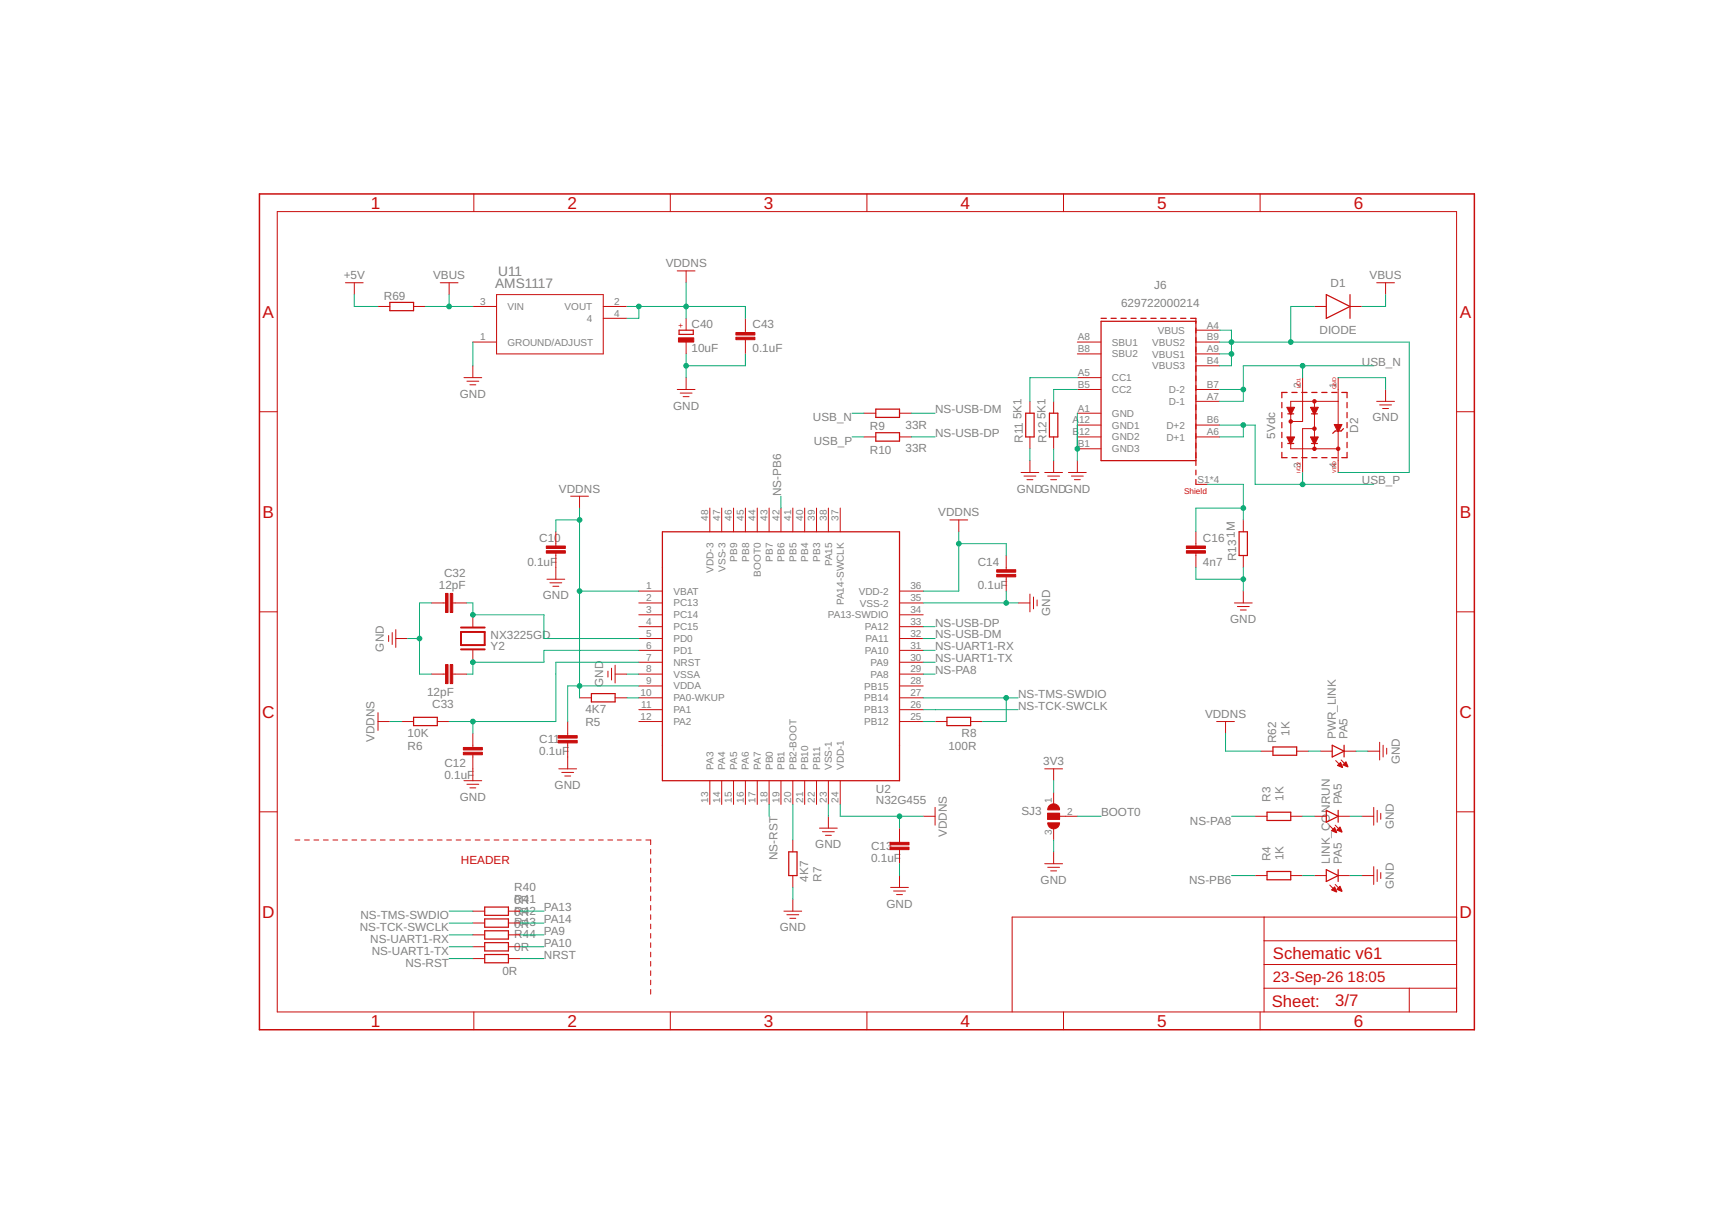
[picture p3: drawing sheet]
<svg xmlns="http://www.w3.org/2000/svg" width="297mm" height="210mm" viewBox="0 0 297 210" stroke-linecap="round" stroke-linejoin="round" font-family="sans-serif">
<g fill="none" stroke="#c90d0c" stroke-width=".17">
<path d="M47.5 36.3h202.2v137.1h-202.2zM81.2 33.2v3.1M114.9 33.2v3.1M148.6 33.2v3.1M182.3 33.2v3.1M216 33.2v3.1M59.2 48.5h3.1M60.7 48.5v2M64.8 52.5h2M70.9 52.5h2M75.5 48.5h3M77 48.5v2"/>
<path d="M81 58.6h4.1M81 52.5h4.1M85.1 50.5h18.3v10.1h-18.3zM103.4 52.5h4.1M103.4 54.5h4.1M116.1 46.4h3M117.6 46.4v2.1M117.6 54.5v2.1M117.6 58.6v2M127.8 54.5v2.5M127.8 58.2v2.4M184.7 58.6h4"/>
<path d="M205 56.6h4M205 58.6h4M225.3 52.5h2M231.4 52.5h2M236 48.5h3M237.5 48.5v2M44.5 70.5h3M79.5 64.7h3.1M80 65.3h2.1M80.5 65.9h1.1M81 62.7v2M116.1 66.7h3"/>
<path d="M116.6 67.4h2M117.1 68h1M117.6 64.7v2M148.1 70.8h2M148.1 74.9h2M154.2 70.8h2M154.2 74.9h2M176.5 68.8v2M176.5 74.9v2M176.5 78.9v2.1M180.6 68.8v2M180.6 74.9v2"/>
<path d="M180.6 78.9v2.1M184.7 70.8h4M184.7 74.9h4M184.7 76.9h4M184.7 64.7h4M184.7 60.6h4M184.7 72.8h4M184.7 66.7h4M184.7 78.9v2.1M205 74.9h4M205 68.8h4M205 60.6h4"/>
<path d="M205 72.8h4M205 66.7h4M205 62.7h4M221.2 70.9v4M221.2 76v.9h8.2M223.3 64.7v7.5h-2.1M225.3 73.4h-2v7.6M225.3 68.8v1M225.3 70.8v4.1M225.3 75.9v1M229.4 64.7v16.3M229.4 68.8h-8.2v1"/>
<path d="M236 68.8h3M236.5 69.4h2M237 70h1M237.5 66.7v2.1M249.7 70.5h3M93.7 99.3h3.1M94.3 99.9h2M95.3 91.1v2.5M95.3 94.8v4.5M97.8 85h3.1M99.3 85v2.1M121.7 87.1v4"/>
<path d="M123.7 87.1v4M125.7 87.1v4M127.8 87.1v4M129.8 87.1v4M131.8 87.1v4M133.9 87.1v4M135.9 87.1v4M137.9 87.1v4M140 87.1v4M142 87.1v4M144 87.1v4M162.8 89.1h3.1"/>
<path d="M164.3 89.1v2M172.5 95.2v2.4M172.5 98.8v2.5M175 81h3.1M175.5 81.6h2M176 82.2h1M179.1 81h3M179.6 81.6h2M180.1 82.2h1M183.1 81h3.1M183.6 81.6h2.1M184.1 82.2h1.1"/>
<path d="M205 91.1v2.5M205 94.8v2.4M205 83h2M213.1 89.1v2M213.1 95.2v2M44.5 104.8h3M66.6 108.9v1M67.2 108.4v2M67.8 109.4h2.1M67.8 107.9v3M73.9 103.3h2.5M73.9 115.5h2.5"/>
<path d="M77.6 103.3h2.4M77.6 115.5h2.4M81 105.3v2.1M81 111.4v2.1M94.8 100.5h1M99.3 119.6h2.1M104.2 115v1M104.8 114.5v2M105.4 115.5h2.1M105.4 119.6h2.1M105.4 114v3M109.5 101.3h4"/>
<path d="M109.5 103.3h4M109.5 105.3h4M109.5 107.4h4M109.5 109.4h4M109.5 111.4h4M109.5 113.5h4M109.5 115.5h4M109.5 117.5h4M109.5 119.6h4M154.2 101.3h4M154.2 103.3h4M154.2 105.3h4"/>
<path d="M154.2 107.4h4M154.2 109.4h4M154.2 111.4h4M154.2 113.5h4M154.2 115.5h4M154.2 117.5h4M154.2 119.6h4M174.5 103.3h2M176.5 101.8v3M177.1 102.3v2M177.8 102.8v1M211.6 103.3h3"/>
<path d="M212.1 103.9h2M212.6 104.5h1M213.1 101.3v2M249.7 104.8h3M44.5 139.1h3M64.8 123.6h2M64.8 122.1v3.1M68.9 123.6h2M75 123.6h2M79.5 133.8h3.1M80 134.4h2.1M80.5 135h1.1"/>
<path d="M81 125.7v2.4M81 129.3v4.5M95.8 131.7h3M96.3 132.4h2M96.8 133h1M97.3 123.6v2.5M97.3 127.3v4.4M109.5 121.6h4M109.5 123.6h4M121.7 133.8v4M123.7 133.8v4M125.7 133.8v4"/>
<path d="M127.8 133.8v4M129.8 133.8v4M131.8 133.8v4M133.9 133.8v4M135.9 133.8v4M137.9 133.8v4M140 133.8v4M142 133.8v4M142 139.9v2M144 133.8v4M154.2 121.6h4M154.2 123.6h4"/>
<path d="M158.2 139.9h2.1M160.3 123.6h2M160.3 138.3v3.1M166.4 123.6h2M179.1 131.7h3M179.6 139.4h2v1h-2zM180.6 131.7v2.1M180.6 135.8v2M181.6 139.9h3.1M208.5 123.6h3.1M210.1 123.6v2.1M215.1 139.9h2.1"/>
<path d="M216.2 128.7h2M221.2 139.9h2.1M222.2 128.7h2.1M225.3 139.9h2M226.3 128.7h2M228.9 130.3l1.2 1.1M229.4 139.9h2M229.9 130.2l1.1 1.1M230.4 128.7h2M233.4 139.9h2.1M234.4 128.7h2.1M235.5 138.3v3.1"/>
<path d="M236.1 138.9v2M236.5 127.2v3M236.7 139.4v1M237.1 127.7v2M237.7 128.2v1M249.7 139.1h3M50.6 143.9h.8M52.2 143.9h.8M53.8 143.9h.8M55.4 143.9h.9M57.1 143.9h.8M58.7 143.9h.8"/>
<path d="M60.3 143.9h.9M61.9 143.9h.9M63.6 143.9h.8M65.2 143.9h.8M66.8 143.9h.8M68.4 143.9h.9M70.1 143.9h.8M71.7 143.9h.8M73.3 143.9h.8M75 143.9h.8M76.6 143.9h.8M78.2 143.9h.8"/>
<path d="M79.8 143.9h.8M81 156.1h2.1M81 158.2h2.1M81.4 143.9h.9M83.1 143.9h.8M84.7 143.9h.8M86.3 143.9h.8M87.1 156.1h2.1M87.1 158.2h2.1M87.9 143.9h.9M89.6 143.9h.8M91.2 143.9h.8"/>
<path d="M92.8 143.9h.8M94.4 143.9h.9M96.1 143.9h.8M97.7 143.9h.8M99.3 143.9h.8M100.9 143.9h.9M102.6 143.9h.8M104.2 143.9h.8M105.8 143.9h.8M107.4 143.9h.9M109.1 143.9h.8M110.7 143.9h.8v.8"/>
<path d="M111.5 145.5v.8M111.5 147.2v.7M111.5 148.7v.8M111.5 150.3v.9M111.5 151.9v.8M111.5 153.5v.8M111.5 155.2v.8M111.5 156.7v.8M111.5 158.3v.9M111.5 160v.7M134.4 156.1h3M134.9 156.7h2"/>
<path d="M135.4 157.4h1M135.9 143.9v2.1M135.9 150v2.1M135.9 154.1v2M140.5 141.9h3M141 142.5h2M141.5 143.1h1M152.7 152.1h3M153.2 152.7h2M153.7 153.3h1M154.2 141.9v2.5M154.2 145.6v2.4"/>
<path d="M154.2 150v2.1M179.1 148h3M179.6 148.6h2M180.1 149.2h1M180.6 141.9v2M180.6 146v2M215.1 150h2.1M216.7 157.1v16.3M221.2 150h2.1M225.3 150h2M227.9 141.5l1.1 1.1M227.9 151.7l1.1 1.1"/>
<path d="M228.9 141.4l1.1 1.1M228.9 151.6l1.1 1.1M229.4 150h2M233.4 150h2.1M235.5 148.5v3.1M236.1 149v2M236.7 149.5v1M249.7 157.1h-76.2v16.3M81 160.2h2.1M81 162.2h2.1M81 164.3h2.1M81.2 173.4v3"/>
<path d="M87.1 160.2h2.1M87.1 162.2h2.1M87.1 164.3h2.1M111.5 161.5v.8M111.5 163.2v.8M111.5 164.7v.8M111.5 166.3v.9M111.5 168v.7M111.5 169.5v.8M114.9 173.4v3M148.6 173.4v3M182.3 173.4v3"/>
<path d="M216 173.4v3M216.7 169.3h33M216.7 165.3h33M216.7 161.2h33M241.6 169.3v4.1"/>
</g>
<path d="M44.5 33.2h208.2v143.2h-208.2z" fill="none" stroke="#c90d0c" stroke-width=".25"/>
<g fill="none" stroke="#c90d0c" stroke-width=".21">
<path d="M66.8 51.8h4.1v1.4h-4.1zM116.4 56.6h2.4v.7h-2.4zM188.7 54.5h.9M190.4 54.5h.9M192.1 54.5h.9M193.8 54.5h.9M195.5 54.5h.9M197.3 54.5h.9M198.9 54.5h1M200.7 54.5h.9M202.4 54.5h.9M204.1 54.5h.9v25.3"/>
<path d="M205 55.1h-16.3v23.8h16.3M227.3 50.5l4.1 2-4.1 2zM231.4 50.5v4M150.1 70.1h4.1v1.4h-4.1zM150.1 74.1h4.1v1.5h-4.1zM175.8 70.8h1.4v4.1h-1.4zM179.9 70.8h1.4v4.1h-1.4zM219.7 77.5v.9h.9M219.7 69v.9M219.7 70.7v.9M219.7 72.4v.9M219.7 74.1v.9"/>
<path d="M219.7 75.8v.9M220.6 67.2h-.9v1M220.7 76h1M220.7 70.9h1M221.4 78.4h.9M221.4 67.2h.9M223.1 78.4h.9M223.1 67.2h.9M224.8 76h1M224.8 70.9h1M224.8 78.4h.9M224.8 67.2h.9"/>
<path d="M226.5 78.4h1M226.5 67.2h1M228.3 78.4h.9M228.3 67.2h.9M230 67.2h.9v1M230.3 73.4l-.4 .5h-1l-.5 .4M230.9 77.5v.9h-.9M230.9 69v.9M230.9 70.7v.9M230.9 72.4v.9M230.9 74.1v.9M230.9 75.8v.9"/>
<path d="M113.5 91.1h40.7v42.7h-40.7zM205 80.6v.8M205 82.2v.8M212.4 91.1h1.4v4.1h-1.4zM101.4 118.9h4v1.4h-4zM70.9 122.9h4.1v1.4h-4.1zM162.3 122.9h4.1v1.4h-4.1zM217.2 139.2h4v1.4h-4zM218.2 128h4v1.4h-4zM227.3 138.9l2.1 1-2.1 1zM228.3 127.7l2.1 1-2.1 1zM229.4 138.9v2"/>
<path d="M230.4 127.7v2M83.1 155.4h4v1.4h-4zM83.1 157.5h4v1.4h-4zM83.1 159.5h4v1.4h-4zM135.2 146h1.4v4h-1.4zM217.2 149.3h4v1.4h-4zM227.3 149l2.1 1-2.1 1zM229.4 149v2M83.1 161.5h4v1.4h-4zM83.1 163.6h4v1.4h-4z"/>
</g>
<g fill="#c90d0c" stroke="#c90d0c" stroke-width=".17">
<path d="M228.2 142.3l.6-.5 .3 .8z" fill-rule="evenodd"/>
<path d="M229.1 142.2l.6-.5 .3 .8z" fill-rule="evenodd"/>
<path d="M228.2 152.5l.6-.5 .3 .8z" fill-rule="evenodd"/>
<path d="M229.1 152.4l.6-.5 .3 .8z" fill-rule="evenodd"/>
<path d="M228.7 72.7h1.3l-.6 1.3h-.1z" fill-rule="evenodd"/>
<path d="M224.6 74.9h1.4l-.6 1.2h-.2z" fill-rule="evenodd"/>
<path d="M220.6 74.9h1.3l-.6 1.2h-.1z" fill-rule="evenodd"/>
<path d="M224.6 69.8h1.4l-.6 1.2h-.2z" fill-rule="evenodd"/>
<path d="M220.6 69.8h1.3l-.6 1.2h-.1z" fill-rule="evenodd"/>
<path d="M179.6 141h2a1.02 1.02 0 0 1-1 1 1.02 1.02 0 0 1-1-1z" fill-rule="evenodd"/>
<path d="M179.8 138.1a1.02 1.02 0 0 1 1.1-.3 1.02 1.02 0 0 1 .7 1h-2z" fill-rule="evenodd"/>
<path d="M229.2 131.2l.6-.6 .3 .9z" fill-rule="evenodd"/>
<path d="M230.2 131.1l.5-.6 .4 .9z" fill-rule="evenodd"/>
<circle cx="225.3" cy="68.8" r=".3"/>
<circle cx="229.4" cy="76.9" r=".3"/>
<circle cx="221.2" cy="72.2" r=".3"/>
<circle cx="225.3" cy="73.4" r=".3"/>
<circle cx="225.3" cy="76.9" r=".3"/>
</g>
<g fill="#c90d0c" stroke="#c90d0c" stroke-width=".17">
<path d="M93.6 94.4h3.3v.4h-3.3z"/>
<path d="M93.6 93.6h3.3v.4h-3.3z"/>
<path d="M95.7 126.9h3.2v.4h-3.2z"/>
<path d="M95.7 126h3.2v.5h-3.2z"/>
<path d="M79.4 128.9h3.3v.4h-3.3z"/>
<path d="M79.4 128.1h3.3v.4h-3.3z"/>
<path d="M152.5 145.2h3.3v.4h-3.3z"/>
<path d="M152.5 144.3h3.3v.5h-3.3z"/>
<path d="M170.8 98.4h3.3v.4h-3.3z"/>
<path d="M170.8 97.6h3.3v.4h-3.3z"/>
<path d="M203.3 94.4h3.3v.4h-3.3z"/>
<path d="M203.3 93.6h3.3v.4h-3.3z"/>
<path d="M77.2 101.7h.4v3.2h-.4z"/>
<path d="M76.4 101.7h.4v3.2h-.4z"/>
<path d="M77.2 113.9h.4v3.2h-.4z"/>
<path d="M76.4 113.9h.4v3.2h-.4z"/>
<path d="M179.6 139.4h2v1h-2z"/>
<path d="M116.3 57.9h2.6v.7h-2.6z"/>
<path d="M126.1 57.8h3.3v.4h-3.3z"/>
<path d="M126.1 57h3.3v.4h-3.3z"/>
</g>
<path d="M79 108.3h4.1v2.2h-4.1zM79 107.5h4.1M79 111.3h4.1" fill="none" stroke="#c90d0c" stroke-width=".34"/>
<g fill="none" stroke="#0dab76" stroke-width=".17">
<path d="M60.7 50.5v2h4.1M72.9 52.5h8.1M77 50.5v2M81 58.6v4.1M107.5 52.5h20.3v2M109.5 52.5v2h-2M117.6 48.5v6M209 56.6h2.1v6.1h-2.1M209 58.6h32.6v22.4h-12.2M225.3 52.5h-4.1v6.1M237.5 50.5v2h-4.1M117.6 60.6v4.1"/>
<path d="M127.8 60.6v2.1h-10.2M146 70.8h2.1M146 74.9h2.1M156.2 70.8h4.1M156.2 74.9h4.1M176.5 76.9v2M180.6 76.9v2M184.7 70.8v8.1M184.7 64.7h-8.2v4.1M184.7 66.7h-4.1v2.1M209 66.7h4.1M209 72.8h6.1v10.2h20.4"/>
<path d="M209 60.6h2.1M213.1 72.8v2.1h-4.1M223.3 62.7v2M229.4 64.7h8.1v2M235.5 62.7h-22.4v6.1h-4.1M99.3 89.1h-4v2M99.3 87.1v32.5M133.9 85v2.1M164.3 93.2h8.2v2M164.3 91.1v10.2h-6.1M205 97.2v2.1h8.1M207 83h6.1v6.1"/>
<path d="M213.1 97.2v4.1M213.1 87.1h-8.1v4M223.3 81v2M69.9 109.4h2M73.9 103.3h-2v12.2h2M80 103.3h1v2h12.2v4.1h16.3M99.3 101.3h10.2M107.5 115.5h2M107.5 119.6h2M109.5 111.4h-16.3v2.1h-12.2v2h-1M109.5 113.5h-14.2v10.1h-18.3M109.5 117.5h-12.2v6.1"/>
<path d="M158.2 109.4h2.1M158.2 103.3h16.3M158.2 115.5h2.1M158.2 111.4h2.1M158.2 113.5h2.1M158.2 119.6h16.3M158.2 107.4h2.1M172.5 101.3v2M172.5 119.6v4h-4.1M66.8 123.6h2.1M81 123.6v2.1M131.8 137.8v2.1"/>
<path d="M135.9 137.8v6.1M142 137.8v2.1M144 137.8v2.1h14.2M154.2 139.9v2M158.2 123.6h2.1M158.2 121.6h16.3M180.6 133.8v2M184.7 139.9h4M210.1 125.7v3h6.1M211.1 139.9h4M223.3 139.9h2M224.3 128.7h2"/>
<path d="M231.4 139.9h2M232.4 128.7h2M77 156.1h4M77 158.2h4M89.2 156.1h4M89.2 158.2h4M135.9 152.1v2M154.2 148v2M180.6 143.9v2.1M211.1 150h4M223.3 150h2M231.4 150h2"/>
<path d="M77 164.3h4M77 162.2h4M77 160.2h4M89.2 164.3h4M89.2 162.2h4M89.2 160.2h4"/>
</g>
<g fill="#0dab76" stroke="#0dab76" stroke-width=".17">
<circle cx="71.9" cy="109.4" r=".4"/>
<circle cx="172.5" cy="103.3" r=".4"/>
<circle cx="184.7" cy="76.9" r=".4"/>
<circle cx="213.1" cy="99.3" r=".4"/>
<circle cx="117.6" cy="62.7" r=".4"/>
<circle cx="81" cy="113.5" r=".4"/>
<circle cx="81" cy="105.3" r=".4"/>
<circle cx="81" cy="123.6" r=".4"/>
<circle cx="172.5" cy="119.6" r=".4"/>
<circle cx="213.1" cy="66.7" r=".4"/>
<circle cx="223.3" cy="62.7" r=".4"/>
<circle cx="213.1" cy="72.8" r=".4"/>
<circle cx="223.3" cy="83" r=".4"/>
<circle cx="213.1" cy="87.1" r=".4"/>
<circle cx="77" cy="52.5" r=".4"/>
<circle cx="117.6" cy="52.5" r=".4"/>
<circle cx="109.5" cy="52.5" r=".4"/>
<circle cx="164.3" cy="93.2" r=".4"/>
<circle cx="154.2" cy="139.9" r=".4"/>
<circle cx="99.3" cy="89.1" r=".4"/>
<circle cx="99.3" cy="101.3" r=".4"/>
<circle cx="99.3" cy="117.5" r=".4"/>
<circle cx="211.1" cy="60.6" r=".4"/>
<circle cx="211.1" cy="58.6" r=".4"/>
<circle cx="221.2" cy="58.6" r=".4"/>
</g>
<g font-size="2.9" fill="#c90d0c">
<text x="63.6" y="35.8">1</text>
<text x="97.3" y="35.8">2</text>
<text x="130.9" y="35.8">3</text>
<text x="164.6" y="35.8">4</text>
<text x="198.3" y="35.8">5</text>
<text x="232" y="35.8">6</text>
<text x="45" y="54.4">A</text>
<text x="250.2" y="54.4">A</text>
<text x="45" y="88.7">B</text>
<text x="250.2" y="88.7">B</text>
<text x="44.9" y="123">C</text>
<text x="250.1" y="123">C</text>
<text x="44.9" y="157.3">D</text>
<text x="250.1" y="157.3">D</text>
<text x="218.2" y="164.3">Schematic v61</text>
<text x="218" y="172.5">Sheet:</text>
<text x="228.8" y="172.4">3/7</text>
<text x="63.6" y="176">1</text>
<text x="97.3" y="176">2</text>
<text x="130.9" y="176">3</text>
<text x="164.6" y="176">4</text>
<text x="198.3" y="176">5</text>
<text x="232" y="176">6</text>
</g>
<g font-size="2.6" fill="#c90d0c">
<text x="218.2" y="168.3">23-Sep-26</text>
<text x="231" y="168.3">18:05</text>
</g>
<g font-size="2.3" fill="#808080">
<text x="85.4" y="47.3">U11</text>
<text x="84.9" y="49.3">AMS1117</text>
</g>
<g font-size="2" fill="#808080">
<text x="58.9" y="47.8">+5V</text>
<text x="74.2" y="47.8">VBUS</text>
<text x="114.1" y="45.8">VDDNS</text>
<text x="234.8" y="47.8">VBUS</text>
<text x="65.8" y="51.3">R69</text>
<text x="192.1" y="52.5">629722000214</text>
<text x="197.8" y="49.5">J6</text>
<text x="228.1" y="49.2">D1</text>
<text x="118.5" y="56.2">C40</text>
<text x="129" y="56.3">C43</text>
<text x="226.2" y="57.3">DIODE</text>
<text x="118.5" y="60.3">10uF</text>
<text x="129" y="60.3">0.1uF</text>
<text x="233.4" y="62.7">USB_N</text>
<text x="78.8" y="68.2">GND</text>
<text x="115.4" y="70.2">GND</text>
<text x="160.3" y="70.8">NS-USB-DM</text>
<text x="175.1" y="71.8" transform="rotate(-90 175.1 71.8)">5K1</text>
<text x="179.2" y="71.8" transform="rotate(-90 179.2 71.8)">5K1</text>
<text x="139.3" y="72.2">USB_N</text>
<text x="139.5" y="76.3">USB_P</text>
<text x="149.1" y="73.7">R9</text>
<text x="149.1" y="77.7">R10</text>
<text x="155.2" y="73.4">33R</text>
<text x="155.2" y="77.5">33R</text>
<text x="160.3" y="74.9">NS-USB-DP</text>
<text x="175.3" y="75.9" transform="rotate(-90 175.3 75.9)">R11</text>
<text x="179.4" y="75.9" transform="rotate(-90 179.4 75.9)">R12</text>
<text x="218.6" y="75.1" transform="rotate(-90 218.6 75.1)">5Vdc</text>
<text x="232.8" y="74.1" transform="rotate(-90 232.8 74.1)">D2</text>
<text x="235.2" y="72.2">GND</text>
<text x="233.4" y="83">USB_P</text>
<text x="95.8" y="84.4">VDDNS</text>
<text x="133.9" y="85" transform="rotate(-90 133.9 85)">NS-PB6</text>
<text x="160.8" y="88.5">VDDNS</text>
<text x="174.3" y="84.4">GNDGNDGND</text>
<text x="92.4" y="92.8">C10</text>
<text x="206.2" y="92.8">C16</text>
<text x="211.7" y="92.1" transform="rotate(-90 211.7 92.1)">1M</text>
<text x="75.2" y="101">12pF</text>
<text x="76.1" y="98.9">C32</text>
<text x="90.4" y="96.9">0.1uF</text>
<text x="167.6" y="101">0.1uF</text>
<text x="167.6" y="96.9">C14</text>
<text x="206.2" y="96.9">4n7</text>
<text x="211.9" y="96.2" transform="rotate(-90 211.9 96.2)">R13</text>
<text x="93" y="102.7">GND</text>
<text x="160.3" y="107.4">NS-USB-DP</text>
<text x="180" y="105.6" transform="rotate(-90 180 105.6)">GND</text>
<text x="210.9" y="106.8">GND</text>
<text x="65.8" y="111.6" transform="rotate(-90 65.8 111.6)">GND</text>
<text x="84.1" y="109.4">NX3225GD</text>
<text x="84.1" y="111.4">Y2</text>
<text x="160.3" y="113.5">NS-UART1-TX</text>
<text x="160.3" y="111.4">NS-UART1-RX</text>
<text x="160.3" y="109.4">NS-USB-DM</text>
<text x="73.2" y="119.3">12pF</text>
<text x="103.4" y="117.7" transform="rotate(-90 103.4 117.7)">GND</text>
<text x="160.3" y="115.5">NS-PA8</text>
<text x="174.5" y="119.6">NS-TMS-SWDIO</text>
<text x="74.1" y="121.3">C33</text>
<text x="100.3" y="122.2">4K7</text>
<text x="100.3" y="124.5">R5</text>
<text x="174.5" y="121.6">NS-TCK-SWCLK</text>
<text x="206.5" y="123">VDDNS</text>
<text x="64.2" y="127.1" transform="rotate(-90 64.2 127.1)">VDDNS</text>
<text x="69.9" y="126.3">10K</text>
<text x="69.9" y="128.5">R6</text>
<text x="76.2" y="131.4">C12</text>
<text x="92.4" y="129.4">0.1uF</text>
<text x="92.4" y="127.4">C11</text>
<text x="162.6" y="128.5">100R</text>
<text x="164.8" y="126.2">R8</text>
<text x="178.8" y="131.1">3V3</text>
<text x="218.8" y="127.3" transform="rotate(-90 218.8 127.3)">R62</text>
<text x="221" y="126.1" transform="rotate(-90 221 126.1)">1K</text>
<text x="228.9" y="126.7" transform="rotate(-90 228.9 126.7)">PWR_LINK</text>
<text x="231" y="126.7" transform="rotate(-90 231 126.7)">PA5</text>
<text x="239.9" y="130.9" transform="rotate(-90 239.9 130.9)">GND</text>
<text x="76.2" y="133.5">0.1uF</text>
<text x="78.8" y="137.2">GND</text>
<text x="95.1" y="135.2">GND</text>
<text x="150.1" y="137.8">N32G455</text>
<text x="150.1" y="135.8">U2</text>
<text x="217.7" y="137.4" transform="rotate(-90 217.7 137.4)">R3</text>
<text x="220" y="137.3" transform="rotate(-90 220 137.3)">1K</text>
<text x="230" y="137.8" transform="rotate(-90 230 137.8)">PA5</text>
<text x="162.3" y="143.4" transform="rotate(-90 162.3 143.4)">VDDNS</text>
<text x="175.1" y="139.6">SJ3</text>
<text x="188.7" y="139.9">BOOT0</text>
<text x="204" y="141.3">NS-PA8</text>
<text x="238.9" y="142.1" transform="rotate(-90 238.9 142.1)">GND</text>
<text x="133.3" y="147.4" transform="rotate(-90 133.3 147.4)">NS-RST</text>
<text x="139.7" y="145.4">GND</text>
<text x="149.3" y="147.7">0.1uF</text>
<text x="149.3" y="145.7">C13</text>
<text x="217.7" y="147.5" transform="rotate(-90 217.7 147.5)">R4</text>
<text x="220" y="147.4" transform="rotate(-90 220 147.4)">1K</text>
<text x="227.9" y="148" transform="rotate(-90 227.9 148)">LINK_CON.RUN</text>
<text x="230" y="148" transform="rotate(-90 230 148)">PA5</text>
<text x="88.2" y="154.9">0R</text>
<text x="88.2" y="152.7">R40</text>
<text x="88.2" y="154.7">R41</text>
<text x="138.5" y="151.1" transform="rotate(-90 138.5 151.1)">4K7</text>
<text x="140.8" y="151.1" transform="rotate(-90 140.8 151.1)">R7</text>
<text x="151.9" y="155.5">GND</text>
<text x="178.4" y="151.5">GND</text>
<text x="203.8" y="151.5">NS-PB6</text>
<text x="238.9" y="152.3" transform="rotate(-90 238.9 152.3)">GND</text>
<text x="61.7" y="159.6">NS-TCK-SWCLK</text>
<text x="61.8" y="157.5">NS-TMS-SWDIO</text>
<text x="63.5" y="161.6">NS-UART1-RX</text>
<text x="88.2" y="156.9">0R</text>
<text x="88.2" y="159">0R</text>
<text x="88.2" y="156.7">R42</text>
<text x="88.2" y="158.7">R43</text>
<text x="88.2" y="160.8">R44</text>
<text x="93.2" y="160.2">PA9</text>
<text x="93.2" y="156.1">PA13</text>
<text x="93.2" y="158.2">PA14</text>
<text x="133.7" y="159.6">GND</text>
<text x="63.7" y="163.6">NS-UART1-TX</text>
<text x="69.5" y="165.7">NS-RST</text>
<text x="86.1" y="167.1">0R</text>
<text x="88.2" y="163">0R</text>
<text x="93.2" y="164.3">NRST</text>
<text x="93.2" y="162.2">PA10</text>
</g>
<text font-size="2" fill="#c90d0c" x="79" y="148">HEADER</text>
<g font-size="1.7" fill="#808080">
<text x="82.3" y="52.2">3</text>
<text x="87" y="53.1">VIN</text>
<text x="96.8" y="53.1">VOUT</text>
<text x="105.3" y="52.2">2</text>
<text x="82.3" y="58.3">1</text>
<text x="87" y="59.2">GROUND/ADJUST</text>
<text x="100.6" y="55.2">4</text>
<text x="105.3" y="54.3">4</text>
<text x="184.8" y="58.3">A8</text>
<text x="190.6" y="59.2">SBU1</text>
<text x="197.5" y="59.2">VBUS2</text>
<text x="198.4" y="57.2">VBUS</text>
<text x="206.8" y="56.3">A4</text>
<text x="206.8" y="58.3">B9</text>
<text x="184.8" y="64.4">A5</text>
<text x="184.8" y="60.4">B8</text>
<text x="190.6" y="65.3">CC1</text>
<text x="190.6" y="61.3">SBU2</text>
<text x="197.5" y="61.3">VBUS1</text>
<text x="197.5" y="63.3">VBUS3</text>
<text x="206.8" y="60.4">A9</text>
<text x="206.8" y="62.4">B4</text>
<text x="184.8" y="70.5">A1</text>
<text x="184.8" y="66.5">B5</text>
<text x="190.6" y="71.4">GND</text>
<text x="190.6" y="67.4">CC2</text>
<text x="200.4" y="69.4">D-1</text>
<text x="200.4" y="67.4">D-2</text>
<text x="206.8" y="68.5">A7</text>
<text x="206.8" y="66.5">B7</text>
<text x="223" y="66.5" transform="rotate(-90 223 66.5)">2</text>
<text x="229.1" y="66.5" transform="rotate(-90 229.1 66.5)">1</text>
<text x="183.8" y="72.6">A</text>
<text x="183.8" y="74.6">B</text>
<text x="184.8" y="76.6">B1</text>
<text x="184.9" y="72.6">12</text>
<text x="184.9" y="74.6">12</text>
<text x="190.6" y="73.4">GND1</text>
<text x="190.6" y="75.5">GND2</text>
<text x="190.6" y="77.5">GND3</text>
<text x="199.9" y="75.5">D+1</text>
<text x="199.9" y="73.5">D+2</text>
<text x="206.8" y="74.6">A6</text>
<text x="206.8" y="72.6">B6</text>
<text x="205.3" y="82.7">S1*4</text>
<text x="223" y="80.2" transform="rotate(-90 223 80.2)">3</text>
<text x="229.1" y="80.2" transform="rotate(-90 229.1 80.2)">4</text>
<text x="121.4" y="89.3" transform="rotate(-90 121.4 89.3)">48</text>
<text x="123.4" y="89.3" transform="rotate(-90 123.4 89.3)">47</text>
<text x="125.5" y="89.3" transform="rotate(-90 125.5 89.3)">46</text>
<text x="127.5" y="89.3" transform="rotate(-90 127.5 89.3)">45</text>
<text x="129.5" y="89.3" transform="rotate(-90 129.5 89.3)">44</text>
<text x="131.5" y="89.3" transform="rotate(-90 131.5 89.3)">43</text>
<text x="133.6" y="89.3" transform="rotate(-90 133.6 89.3)">42</text>
<text x="135.6" y="89.3" transform="rotate(-90 135.6 89.3)">41</text>
<text x="137.6" y="89.3" transform="rotate(-90 137.6 89.3)">40</text>
<text x="139.7" y="89.3" transform="rotate(-90 139.7 89.3)">39</text>
<text x="141.7" y="89.3" transform="rotate(-90 141.7 89.3)">38</text>
<text x="143.7" y="89.3" transform="rotate(-90 143.7 89.3)">37</text>
<text x="110.7" y="101">1</text>
<text x="115.4" y="101.9">VBAT</text>
<text x="122.3" y="98.1" transform="rotate(-90 122.3 98.1)">VDD-3</text>
<text x="124.3" y="97.9" transform="rotate(-90 124.3 97.9)">VSS-3</text>
<text x="126.4" y="96.2" transform="rotate(-90 126.4 96.2)">PB9</text>
<text x="128.4" y="96.2" transform="rotate(-90 128.4 96.2)">PB8</text>
<text x="130.4" y="98.8" transform="rotate(-90 130.4 98.8)">BOOT0</text>
<text x="132.5" y="96.2" transform="rotate(-90 132.5 96.2)">PB7</text>
<text x="134.5" y="96.2" transform="rotate(-90 134.5 96.2)">PB6</text>
<text x="136.5" y="96.2" transform="rotate(-90 136.5 96.2)">PB5</text>
<text x="138.5" y="96.2" transform="rotate(-90 138.5 96.2)">PB4</text>
<text x="140.6" y="96.2" transform="rotate(-90 140.6 96.2)">PB3</text>
<text x="142.6" y="97.1" transform="rotate(-90 142.6 97.1)">PA15</text>
<text x="147.2" y="101.9">VDD-2</text>
<text x="156.1" y="101">36</text>
<text x="110.7" y="103">2</text>
<text x="110.7" y="105.1">3</text>
<text x="110.7" y="107.1">4</text>
<text x="115.4" y="103.9">PC13</text>
<text x="115.4" y="106">PC14</text>
<text x="115.4" y="108">PC15</text>
<text x="141.9" y="106">PA13-SWDIO</text>
<text x="144.6" y="103.7" transform="rotate(-90 144.6 103.7)">PA14-SWCLK</text>
<text x="147.4" y="103.9">VSS-2</text>
<text x="148.2" y="108">PA12</text>
<text x="156.1" y="107.1">33</text>
<text x="156.1" y="105.1">34</text>
<text x="156.1" y="103">35</text>
<text x="110.7" y="109.1">5</text>
<text x="110.7" y="111.2">6</text>
<text x="110.7" y="113.2">7</text>
<text x="115.4" y="110">PD0</text>
<text x="115.4" y="112">PD1</text>
<text x="148.2" y="112.1">PA10</text>
<text x="148.4" y="110">PA11</text>
<text x="156.1" y="113.2">30</text>
<text x="156.1" y="111.2">31</text>
<text x="156.1" y="109.1">32</text>
<text x="109.8" y="119.3">10</text>
<text x="110.7" y="115.2">8</text>
<text x="110.7" y="117.2">9</text>
<text x="115.4" y="114.1">NRST</text>
<text x="115.4" y="116.1">VSSA</text>
<text x="115.4" y="118.1">VDDA</text>
<text x="148.1" y="118.1">PB15</text>
<text x="149.2" y="116.1">PA8</text>
<text x="149.2" y="114.1">PA9</text>
<text x="156.1" y="119.3">27</text>
<text x="156.1" y="117.2">28</text>
<text x="156.1" y="115.2">29</text>
<text x="109.8" y="123.3">12</text>
<text x="109.9" y="121.3">11</text>
<text x="115.4" y="120.2">PA0-WKUP</text>
<text x="115.4" y="122.2">PA1</text>
<text x="115.4" y="124.2">PA2</text>
<text x="148.1" y="124.2">PB12</text>
<text x="148.1" y="122.2">PB13</text>
<text x="148.1" y="120.2">PB14</text>
<text x="156.1" y="123.3">25</text>
<text x="156.1" y="121.3">26</text>
<text x="122.3" y="131.9" transform="rotate(-90 122.3 131.9)">PA3</text>
<text x="124.3" y="131.9" transform="rotate(-90 124.3 131.9)">PA4</text>
<text x="126.3" y="131.9" transform="rotate(-90 126.3 131.9)">PA5</text>
<text x="128.4" y="131.9" transform="rotate(-90 128.4 131.9)">PA6</text>
<text x="130.4" y="131.9" transform="rotate(-90 130.4 131.9)">PA7</text>
<text x="132.4" y="131.9" transform="rotate(-90 132.4 131.9)">PB0</text>
<text x="134.5" y="131.9" transform="rotate(-90 134.5 131.9)">PB1</text>
<text x="136.5" y="131.9" transform="rotate(-90 136.5 131.9)">PB2-BOOT</text>
<text x="138.5" y="131.9" transform="rotate(-90 138.5 131.9)">PB10</text>
<text x="140.6" y="131.9" transform="rotate(-90 140.6 131.9)">PB11</text>
<text x="142.6" y="131.9" transform="rotate(-90 142.6 131.9)">VSS-1</text>
<text x="144.6" y="131.9" transform="rotate(-90 144.6 131.9)">VDD-1</text>
<text x="121.4" y="137.6" transform="rotate(-90 121.4 137.6)">13</text>
<text x="123.4" y="137.6" transform="rotate(-90 123.4 137.6)">14</text>
<text x="125.5" y="137.6" transform="rotate(-90 125.5 137.6)">15</text>
<text x="127.5" y="137.6" transform="rotate(-90 127.5 137.6)">16</text>
<text x="129.5" y="137.6" transform="rotate(-90 129.5 137.6)">17</text>
<text x="131.5" y="137.6" transform="rotate(-90 131.5 137.6)">18</text>
<text x="133.6" y="137.6" transform="rotate(-90 133.6 137.6)">19</text>
<text x="135.6" y="137.6" transform="rotate(-90 135.6 137.6)">20</text>
<text x="137.6" y="137.6" transform="rotate(-90 137.6 137.6)">21</text>
<text x="139.7" y="137.6" transform="rotate(-90 139.7 137.6)">22</text>
<text x="141.7" y="137.6" transform="rotate(-90 141.7 137.6)">23</text>
<text x="143.7" y="137.6" transform="rotate(-90 143.7 137.6)">24</text>
<text x="180.3" y="137.6" transform="rotate(-90 180.3 137.6)">1</text>
<text x="180.3" y="143.1" transform="rotate(-90 180.3 143.1)">3</text>
<text x="182.9" y="139.6">2</text>
</g>
<g font-size="1.4" fill="#c90d0c">
<text x="117.1" y="56.3" transform="rotate(-90 117.1 56.3)">+</text>
<text x="202.9" y="84.6">Shield</text>
</g>
<g font-size=".9" fill="#c90d0c">
<text x="222.9" y="66.4" transform="rotate(-90 222.9 66.4)">I/O1</text>
<text x="229" y="66.7" transform="rotate(-90 229 66.7)">GND</text>
<text x="222.9" y="81" transform="rotate(-90 222.9 81)">I/O2</text>
<text x="229" y="81" transform="rotate(-90 229 81)">VDD</text>
</g>
</svg>
